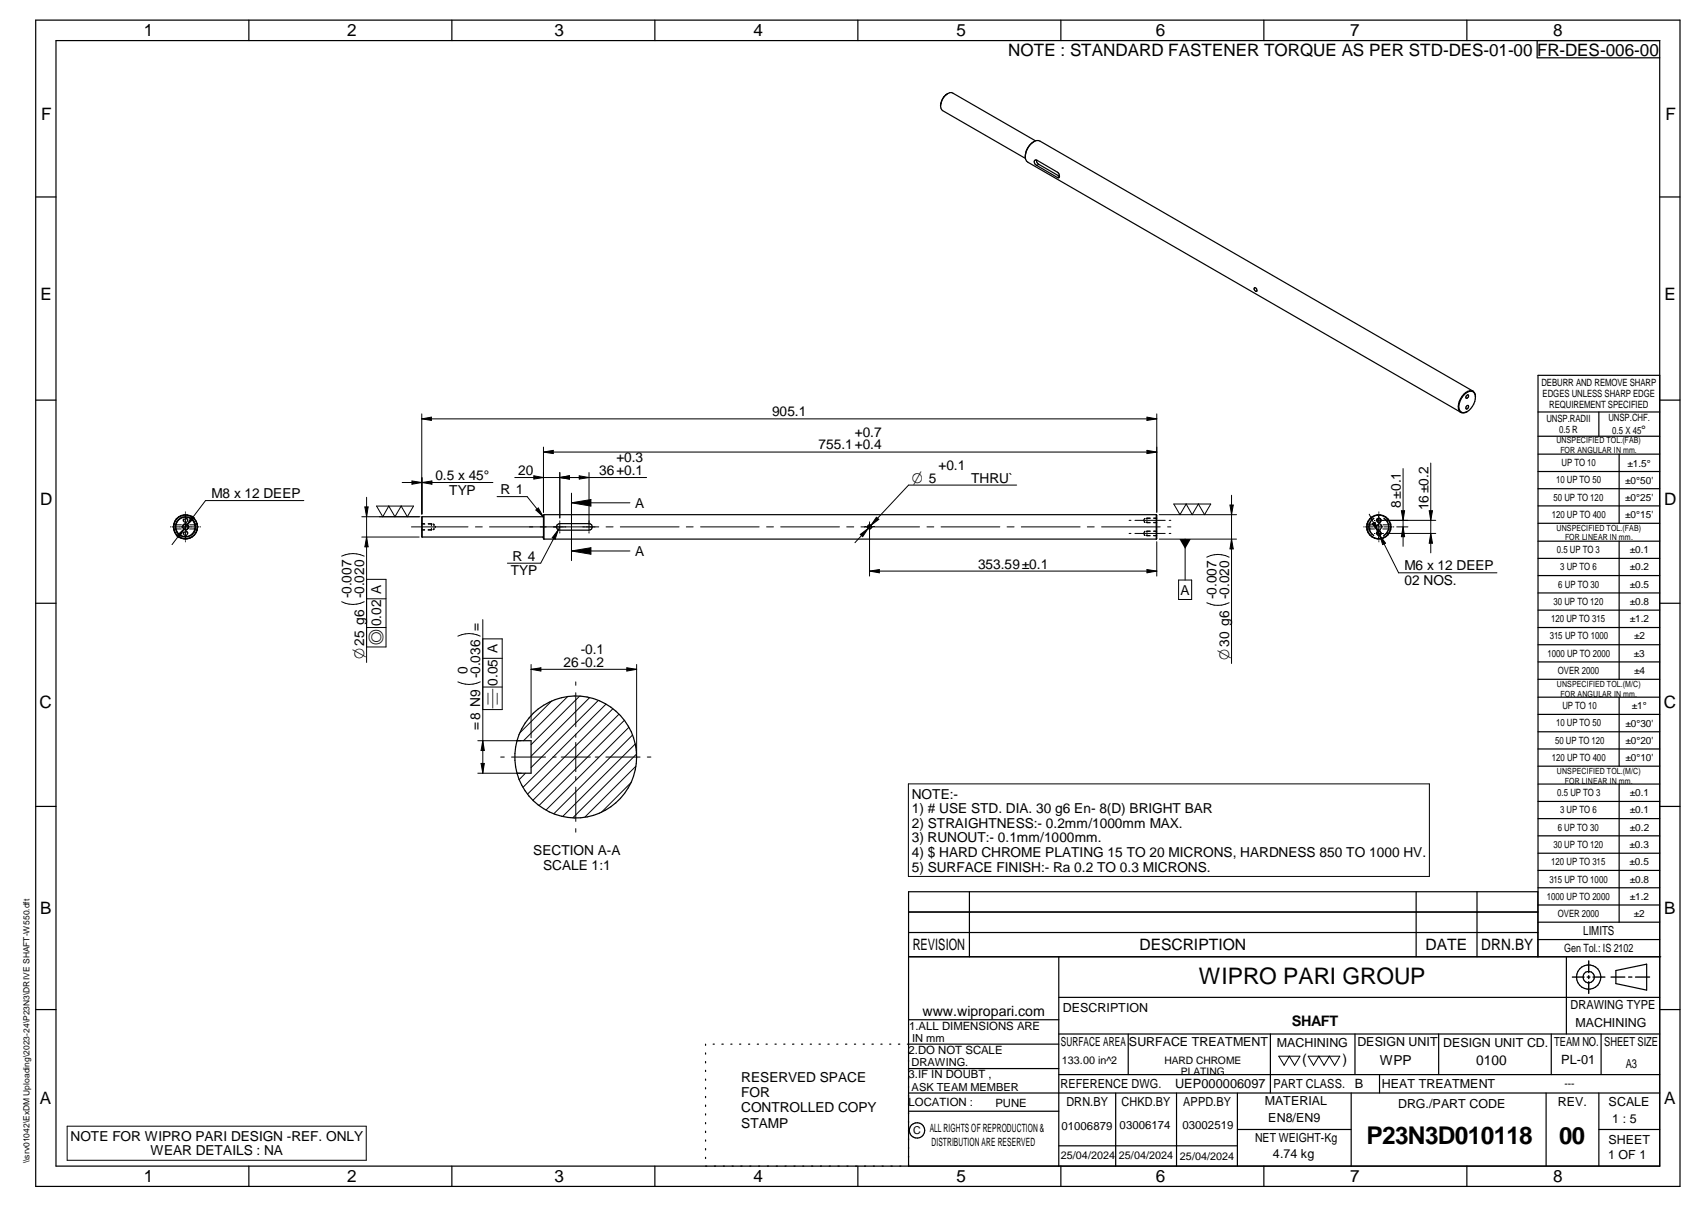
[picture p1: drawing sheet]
<svg xmlns="http://www.w3.org/2000/svg" width="420mm" height="297mm" viewBox="0 0 420 297" stroke-linecap="round" stroke-linejoin="round" font-family="sans-serif">
<g fill="none" stroke="#000" stroke-width=".3">
<path d="M8.8 5h405v287h-405zM13.8 10h395v277h-395zM61.3 5v5M111.3 5v5M161.3 5v5M211.3 5v5M261.3 5v5M311.3 5v5M361.3 5v5M378.6 10v4.2h30.2M231.6 26.1l.3 .9 .2 .2 20.4 11.8M232.1 24.3l-.5 1.8"/>
<path d="M232.5 23.8l-.4 .5M232.9 23.4l-.8 .9M233.4 23l-.5 .4M233.4 23l.5-.2 .7 .1 20.4 11.8M252.5 38.5a4 4 0 0 1 3.2-3.9l107.1 61.7M253.3 36.2a3.4 3.4 0 0 0-.5 3.4l107 61.9M254.6 34.8l-1.1 1M255.3 39.4l.1 .6 .4 .4M8.8 48.5h5M255.3 40.7l5.1 3M255.3 40.7l-.4-.4a.58 .58 0 0 1 .2-.9l5.3 3 .4 .4 .1 .6M255.8 40.4l5.1 3"/>
<path d="M255.8 40.4l-.5 .3M260.9 43.4l-.1 .3h-.4M260.9 43.4l-.5 .3M408.8 48.5h5M309 70.8a.51 .51 0 0 1 .5 .3 .51 .51 0 0 1-.1 .6l-.5-.5zM8.8 98.5h5M360.5 97.2a1.69 1.69 0 0 1 2.6-.5 3.7 3.7 0 0 1-2.8 4.9 1.72 1.72 0 0 1-.8-2.6zM361.2 99.9l.4-.1a.53 .53 0 0 1 0 .6 .53 .53 0 0 1-.6 .2zM361.2 97.3l.4-.1a.51 .51 0 0 1 0 .6 .51 .51 0 0 1-.6 .2zM362.8 96.3a1.56 1.56 0 0 1 .6 1.4M362.8 96.3a2.35 2.35 0 0 0-2.7 1.2 3.4 3.4 0 0 0-.5 3.8 1.53 1.53 0 0 0 1.7 0M408.8 92.4h-30v143.1"/>
<path d="M408.8 98.5h5M361.3 101.3h.1M378.8 101.4h30M378.8 107.4h30M378.8 111.8h30M378.8 116h30M393.8 101.4v6M398.8 111.8v17M104 127.2v5M104 132.2h29.7l.1 .2M133.8 127l-.1 .2h-29.7M134 126.7l-.2 .1v5.8l.2 .1"/>
<path d="M134 126.7v6M134 132.7h150.8M134 126.7h150.8M137.2 129.2l.7-.3h7.2a.8 .8 0 0 1 .7 .8 .8 .8 0 0 1-.7 .8h-7.2a.8 .8 0 0 1-.8-.5 .8 .8 0 0 1 .1-.8zM284.8 126.7l.1 .1v5.8l-.1 .1M284.8 126.7v6M378.8 120.3h30M378.8 124.5h30M378.8 128.8h30M378.8 133.2h30M378.8 137.4h30M398.8 133.2v34"/>
<path d="M8.8 148.5h5M378.8 141.6h30M378.8 145.9h30M378.8 150.2h30M378.8 154.4h30M378.8 158.7h30M408.8 148.5h5M378.8 162.9h30M378.8 167.2h30M378.8 171.6h30M378.8 175.8h30M398.8 171.6v17"/>
<path d="M8.8 198.5h5M127.3 182.3h3.5v8h-3.5M127.3 182.3a15.4 15.4 0 0 0 0 8M127.3 182.3a15 15 0 0 1 23.1-8.3 15 15 0 0 1 0 24.6 15 15 0 0 1-23.1-8.3M378.8 180.1h30M378.8 184.3h30M378.8 188.6h30M378.8 193h30M378.8 197.2h30M398.8 193v33.9M408.8 198.5h5M238.7 219.5v16"/>
<path d="M348.8 219.5v16M363.8 219.5v16M378.8 201.5h30M378.8 205.7h30M378.8 210h30M378.8 214.2h30M378.8 218.5h30M223.8 235.5h185.2M223.8 229.5h154.9M223.8 224.5h154.9M260.8 235.5v51.5M378.7 235.5v-16h-154.9v67.5"/>
<path d="M378.8 222.7h30M378.8 226.9h30M378.8 231.2h30M385.8 235.5v19M398 238.8l7.5-1.5v6.4l-7.5-1.6zM8.8 248.5h5M173.8 257v.3M173.8 259.1v.3M175.6 257h.3M177.8 257h.3M180 257h.3M182.1 257h.3"/>
<path d="M184.4 257h.2M186.5 257h.3M188.7 257h.3M190.9 257h.3M193 257h.3M195.2 257h.3M197.4 257h.3M199.5 257h.3M201.7 257h.3M203.9 257h.3M206.1 257h.3M208.2 257h.4"/>
<path d="M210.4 257h.3M212.6 257h.3M214.7 257h.4M216.9 257h.3M219.1 257h.3M221.3 257h.3M223.8 251h37M260.8 257h-37.3M260.8 245.4h148M260.8 254.5h148M277.9 254.5v10M312.9 254.5v14.5"/>
<path d="M333.7 254.5v10M354.3 254.5v10M382 254.5v10M394.3 254.5v10M408.8 248.5h5M173.8 261.2v.4M173.8 263.4v.3M173.8 265.6v.3M173.8 267.7v.3M173.8 269.8v.3M173.8 271.9v.4M173.8 274.1v.3"/>
<path d="M173.8 276.3v.3M173.8 278.4v.3M223.8 269h185M223.8 263h37M223.8 273.5h37M260.8 264.5h148M274.8 269v18M289.8 269v18M304.7 269v18M304.7 278h28.1M332.8 269v18M339.8 264.5v4.5"/>
<path d="M380.8 269v18M393.8 269v18M393.8 278h15M61.3 287v5M111.3 287v5M161.3 287v5M173.8 280.5v.3M173.8 282.7v.3M173.8 284.8v.3M211.3 287v5M260.8 282h43.9M261.3 287v5"/>
<path d="M311.3 287v5M361.3 287v5"/>
<circle cx="45.7" cy="129.7" r="3"/>
<circle cx="45.7" cy="129.7" r="2.49"/>
<circle cx="45.7" cy="129.7" r="2.4"/>
<circle cx="45.7" cy="129.7" r="2.9"/>
<circle cx="45.7" cy="129.7" r=".65"/>
<circle cx="214.2" cy="129.7" r=".51"/>
<circle cx="339.6" cy="131.3" r=".49"/>
<circle cx="339.6" cy="129.7" r="2.89"/>
<circle cx="339.6" cy="129.7" r="3"/>
<circle cx="339.6" cy="128.1" r=".5"/>
<circle cx="391.3" cy="240.5" r="2.99"/>
<circle cx="391.3" cy="240.5" r="1.41"/>
<circle cx="225.9" cy="278.2" r="1.89"/>
</g>
<g fill="none" stroke="#000" stroke-width=".25">
<path d="M99 118.7h22.4M101.5 118.4l2.4 .3-2.4 .5zM103.9 101.9v24.6M103.9 103.1h181M103.9 103.1l2.3-.4v.8zM104 117.6v8.8M104 118.7l2.4-.3v.8zM126.8 117.5h32.4M131.5 117.1l2.3 .4-2.3 .4zM133.8 110v16.1M133.8 111.3l2.5-.5v.8zM133.8 111.3h151.1"/>
<path d="M137.9 116.3v11.2M137.9 117.5l2.3-.4v.8zM142.7 117.1l2.4 .4-2.4 .4zM145.1 116.3v14.1M250.4 119.4h-26.6l-9.3 9.9M282.5 102.7l2.4 .4-2.4 .4zM282.5 110.8l2.4 .5-2.4 .3zM284.9 101.9v24.2M345.6 115.3v19.2M352.4 114v22.1M42 129.7h.1M42.4 129.7h2"/>
<path d="M42.7 130.2h2M42.7 129.2h2M43.5 131.9l1.8-1.7-1.2 2.1zM44.7 129.7h.1M44.9 129.9a.79 .79 0 0 1 .7-1 .79 .79 0 0 1 .9 .8 .79 .79 0 0 1-1 .7M44.9 129.7h1.5M45.2 130.9l-.1 .5M45.2 127.7l-.1 .5M45.4 127.7h.1M45.4 127.7l-.2 .5 .3 .3M45.4 130.9h.1M45.4 130.9l-.2 .5 .3 .3"/>
<path d="M45.7 127.5l.4 .1 .2 .5M45.7 130.7a.58 .58 0 0 1 .6 .6M45.7 126v.1M45.7 126.4v2M45.7 128.6v.1M45.7 128.9v1.5M45.7 130.9v2.1M45.7 133.3h.1M45.9 127.6l.3 .5-.2 .4M45.9 130.9a.46 .46 0 0 1 .1 .8M46 131.8l-.5 .1M46 128.6l-.5 .1"/>
<path d="M46.1 129.2l-3.7 4.8M46.6 129.7h.1M46.7 130.2h1.9M46.7 129.2h1.9M46.9 129.7h2.1M47.2 127l.7 .5-1.8 1.7zM47.9 129.9v.6h.2M48.1 128.9h-.2v.5M48.4 130.5h.2M48.4 128.9h.2M49.3 129.7h.1M74.8 123.2h-24.2l-4.5 6"/>
<path d="M84.1 136.9a6.4 6.4 0 0 1 5.6 0M89.1 132.2h14.1M89.9 124.8h.8l-.4 2.4zM90.3 122.4v40.6M90.3 132.2l.4 2.4h-.8zM92.7 124.5h9.1l-1.5 2.7-1.5-2.7-1.5 2.7-1.6-2.7-1.4 2.7zM101.3 129.7h14M103.5 127.2h-14.4M103.9 128.9h.7M103.9 130.5h.7M103.9 130.3h.7M103.9 129h.7"/>
<path d="M105.4 128.9h.8v.5M106.2 130v.5h-.8M106.4 130.3h-1M106.5 129h-1M106.7 130.3h.1M106.7 129h.1M106.8 129l.2 .2M106.8 129v.5M106.8 129.9v.4M107 130.1l-.2 .2M107.1 129.5l.2 .2-.2 .2M117.1 129.7h1.7"/>
<path d="M120.6 129.7h26.9M122.4 122.2h7.4l4 4.9M132 125.5l.6-.5 1.2 2.1zM137.5 130.4l-.8 2.3-.7-.4zM137.9 128.2v.2M137.9 128.6v.1M137.9 128.9v1.5M137.9 130.6v.2M137.9 131v.2M137.9 129.7l-4.7 8.9h-8.2M140.7 121.4v16.6M140.7 135.6h14.4"/>
<path d="M140.7 123.7l4.8-.8v1.6zM140.7 135.6l4.8-.8v1.6zM140.7 123.7h14.4M145.1 130.6v.2M145.1 131v.2M149.3 129.7h1.7M152.8 129.7h14.4M169 129.7h1.7M172.5 129.7h14.5M188.8 129.7h1.7M192.3 129.7h14.4M208.5 129.7h1.8"/>
<path d="M211.9 131.5l1.9-1.5-1.3 2.1zM212 129.7h14.5M214.2 128.5v.1M214.2 128.9v12.9M214.5 129.3l-3.9 4.3M215.8 127.3l.6 .5-1.9 1.5zM228.3 129.7h1.7M231.8 129.7h14.4M248 129.7h1.8M251.5 129.7h14.5M267.8 129.7h1.7M271.3 129.7h14.4"/>
<path d="M278.1 131.3h.4M278.1 128.1h.4M279.5 131.3h7.5M279.5 128.1h7.5M281.7 127.9v.3M281.7 131.1v.3M281.8 128.4l.1 .2M281.8 131.6l.1 .2M281.9 127.6h.2M281.9 128.6h.1M281.9 127.6l-.1 .1M281.9 130.8h.2"/>
<path d="M281.9 131.8h.1M281.9 130.8l-.1 .1M281.9 127.6v.2M281.9 128.2v.4M281.9 130.8v.3M281.9 131.4v.4M282.3 128.6h.9M282.3 131.8h.9M282.3 127.6h1M282.3 130.8h1M282.5 128.3v.4h.8M282.5 131.5v.4h.8"/>
<path d="M283.3 127.5h-.8v.3M283.3 130.7h-.8v.3M284.1 128.6h.8M284.1 131.8h.8M284.1 128.7h.8M284.1 127.5h.8M284.1 127.6h.8M284.1 131.9h.8M284.1 130.7h.8M284.1 130.8h.8M284.9 133.3v8.5M285.5 132.7h19"/>
<path d="M285.5 126.7h19M287.6 129.7h.8M287.9 131.3h.5M287.9 128.1h.5M289.1 124h9.1l-1.5 2.7-1.6-2.7-1.5 2.7-1.5-2.7-1.5 2.7zM291.9 132.7v10M297.2 137.1a5.9 5.9 0 0 1 5.5 0M302.9 124.3h.8l-.4 2.4zM303.3 121.9v41.4M303.3 132.7l.4 2.4h-.8zM335.9 129.7h.1M336.3 129.7h1.9"/>
<path d="M336.6 130.2h1.9M336.6 129.2h2M336.7 128.9h.2M336.7 130.5h.2M337.1 128.9h.3v.5M337.2 126.5l2.6 5.2M337.4 130v.5h-.3M337.9 128.9l.8-.4 .7 2.4zM338.3 127.5h.1M338.3 127.5a2.51 2.51 0 0 0 0 4.3M338.4 127.6a2.41 2.41 0 0 0 0 4.1M338.5 129.7h.1"/>
<path d="M338.9 128.1h14.7M338.9 129.7h1.4M338.9 131.3h1.4M338.9 129.7l.3 .6M339 129.2l-.2 .7M339 131.4a.61 .61 0 0 1 .5-.7 .61 .61 0 0 1 .7 .6 .61 .61 0 0 1-.8 .6M339 128.2a.61 .61 0 0 1 .5-.7 .61 .61 0 0 1 .7 .6 .61 .61 0 0 1-.8 .6M339.2 129.1h.1M339.2 129.1l-.3 .6M339.6 126v.1M339.6 126.4v2.4M339.6 130.6v2.4"/>
<path d="M339.6 133.3h.1M339.8 131.7l1.4 2-.7 .3zM339.8 131.7l4.7 9.3h24.2M339.9 130.3h.1M339.9 129.1a.7 .7 0 0 1 0 1.2M340 130.3l-.6 .1M340.3 129.8a.71 .71 0 0 0-.8-.9l.1 1.5M340.5 129.7h.1M340.6 130.2h1.9M340.6 129.2h1.9M340.7 131.3h.1M340.8 131.8h.1"/>
<path d="M340.8 127.5a2.47 2.47 0 0 1 0 4.3M340.8 127.6a2.39 2.39 0 0 1 0 4.1M340.9 129.7h1.9M341.5 131.3h12.1M343.1 129.7h.2M344 129.7h2.7M345.1 125.7h.8l-.3 2.4zM345.6 129.7l.3 2.4h-.8zM352 125.7h.8l-.4 2.4zM352.4 131.3l.4 2.4h-.8zM84.1 148.1a6 6 0 0 0 5.6 0M90.3 154.4h4.8"/>
<path d="M90.3 147.4h4.8M90.3 142.6h4.8v16.6h-4.8M112.8 156.5a6.3 6.3 0 0 1 5.5 0M118.9 152.5v37.8M118.9 157.2h4.8v17.4h-4.8M214.2 140.5h70.7M214.2 140.5l2.4-.3v.8zM282.5 140.2l2.4 .3-2.4 .5zM290.3 142.7h3.2v4.8h-3.2zM297.2 148.3a6.3 6.3 0 0 0 5.5 0M112.8 167.8a6.3 6.3 0 0 0 5.5 0M118.9 169.1h4.8"/>
<path d="M118.9 162h4.8M130.8 163.5v18.1M130.8 164.7l2.4-.4v.8zM130.8 164.7h26M135.9 172.5l-7.9 7.8M139.8 171.4l-10.9 10.9M141.8 167.8v.9M141.8 170.5v8.4M142.7 171.3l-11.9 12M145.2 171.7l-14.4 14.4M147.4 172.4l-16.6 16.5M149.3 173.3l-20.5 20.5"/>
<path d="M150.9 174.4l-21 21.1M152.4 175.8l-21.1 21.1M153.8 177.2l-21.1 21M154.4 164.3l2.4 .4-2.4 .4zM154.9 179l-20.4 20.3M156.8 163.5v22.1M117.7 190.3h10.6M117.7 182.3h10.6M118.5 187.9h.8l-.4 2.4zM118.9 182.3l.4 2.4h-.8zM123.3 186.3h.9M126 186.3h8.4"/>
<path d="M129.4 190.3l-1.5 1.6M136.2 186.3h.8M138.2 186.3h7.2M141.8 182.7v7.2M141.8 180.7v.8M141.8 191.1v.8M141.8 193.7v8.4M146.6 186.3h.8M149.2 186.3h8.4M155.4 192.6l-7.3 7.3M155.8 180.9l-19.4 19.4M156.5 183.1l-17.9 17.8"/>
<path d="M156.6 188.6l-12.6 12.5M156.7 185.6l-15.6 15.7M159.4 186.3h.9M223.7 192.9h128.3v22.8h-128.3zM141.8 203.9v.9M314.9 259.9h5.3l-1.4 2.3-1.3-2.3-1.2 2.3zM322.2 259.9h7.8l-1.3 2.3-1.3-2.3-1.3 2.3-1.3-2.3-1.3 2.3zM16.5 277.2h73.7v8.3h-73.7z"/>
</g>
<path d="M391.3 236.5v2.9M387.3 240.5h2.8M390.9 240.5h.7M391.3 240.1v.7M391.3 241.6v2.9M392.3 240.5h3M396.8 240.5h3.4M401.1 240.5h.8M402.8 240.5h3.5" fill="none" stroke="#000" stroke-width=".34"/>
<g fill="#000">
<path d="M101.5 118.4l2.4 .3-2.4 .5zM103.9 103.1l2.3-.4v.8zM104 118.7l2.4-.3v.8zM131.5 117.1l2.3 .4-2.3 .4zM133.8 111.3l2.5-.5v.8zM137.9 117.5l2.3-.4v.8zM142.7 117.1l2.4 .4-2.4 .4zM282.5 110.8l2.4 .5-2.4 .3zM282.5 102.7l2.4 .4-2.4 .4zM43.5 131.9l1.8-1.7-1.2 2.1zM47.2 127l.7 .5-1.8 1.7zM90.3 132.2l.4 2.4h-.8z"/>
<path d="M89.9 124.8h.8l-.4 2.4zM132 125.5l.6-.5 1.2 2.1zM137.5 130.4l-.8 2.3-.7-.4zM140.7 135.6l4.8-.8v1.6zM140.7 123.7l4.8-.8v1.6zM211.9 131.5l1.9-1.5-1.3 2.1zM215.8 127.3l.6 .5-1.9 1.5zM290.5 132.7h2.8l-1.4 2.4zM303.3 132.7l.4 2.4h-.8zM302.9 124.3h.8l-.4 2.4zM337.9 128.9l.8-.4 .7 2.4zM339.8 131.7l1.4 2-.7 .3z"/>
<path d="M345.6 129.7l.3 2.4h-.8zM345.1 125.7h.8l-.3 2.4zM352.4 131.3l.4 2.4h-.8zM352 125.7h.8l-.4 2.4zM214.2 140.5l2.4-.3v.8zM282.5 140.2l2.4 .3-2.4 .5zM130.8 164.7l2.4-.4v.8zM154.4 164.3l2.4 .4-2.4 .4zM118.5 187.9h.8l-.4 2.4zM118.9 182.3l.4 2.4h-.8z"/>
</g>
<text font-size="6" x="336.6" y="281.6">P23N3D010118</text>
<text font-size="5.9" x="384" y="281.6">00</text>
<text font-size="5.6" x="295.3" y="242.2">WIPRO PARI GROUP</text>
<g font-size="4.2">
<text x="35.4" y="9">1</text>
<text x="85.5" y="8.9">2</text>
<text x="136.6" y="9">3</text>
<text x="185.6" y="9">4</text>
<text x="235.6" y="9">5</text>
<text x="284.6" y="8.8">6</text>
<text x="332.6" y="9">7</text>
<text x="382.6" y="9">8</text>
<text x="248.3" y="13.8">NOTE : STANDARD FASTENER TORQUE AS PER STD-DES-01-00 FR-DES-006-00</text>
<text x="10.1" y="29.6">F</text>
<text x="410.2" y="29.6">F</text>
<text x="9.9" y="73.9">E</text>
<text x="409.9" y="73.9">E</text>
<text x="9.9" y="124.2">D</text>
<text x="409.9" y="124.2">D</text>
<text x="9.7" y="174.3">C</text>
<text x="409.7" y="174.3">C</text>
<text x="9.9" y="225">B</text>
<text x="409.8" y="225">B</text>
<text x="9.8" y="271.7">A</text>
<text x="409.8" y="271.7">A</text>
<text x="35.4" y="291">1</text>
<text x="85.5" y="290.9">2</text>
<text x="136.6" y="291">3</text>
<text x="185.6" y="291">4</text>
<text x="235.6" y="291">5</text>
<text x="284.6" y="290.8">6</text>
<text x="332.6" y="291">7</text>
<text x="382.6" y="291">8</text>
</g>
<g font-size="3.9">
<text x="224.8" y="233.8">REVISION</text>
<text x="280.7" y="233.8">DESCRIPTION</text>
<text x="351.1" y="233.8">DATE</text>
<text x="364.8" y="233.8">DRN.BY</text>
</g>
<g font-size="3.7">
<text x="224.6" y="118.8">O 5</text>
<text x="93.9" y="158.8" transform="rotate(-90 93.9 158.8)">a</text>
<text x="89.7" y="162.2" transform="rotate(-90 89.7 162.2)">O25 g6</text>
<text x="302.7" y="162.4" transform="rotate(-90 302.7 162.4)">O30 g6</text>
<text x="122.5" y="174.4" transform="rotate(-90 122.5 174.4)">d</text>
</g>
<text font-size="3.6" x="318.2" y="252.6">SHAFT</text>
<g font-size="3.5">
<text x="227.2" y="250">www.wipropari.com</text>
<text x="320.7" y="261.9">(</text>
<text x="330.7" y="261.9">)</text>
</g>
<g font-size="3.4">
<text x="190.1" y="102.5">905.1</text>
<text x="210.5" y="107.5">+0.7</text>
<text x="151.8" y="113.8">+0.3</text>
<text x="201.6" y="110.6">755.1+0.4</text>
<text x="107.2" y="118.2">0.5 x 45°</text>
<text x="127.6" y="116.9">20</text>
<text x="147.6" y="116.9">36+0.1</text>
<text x="231.1" y="115.7">+0.1</text>
<text x="239.2" y="118.8">THRU`</text>
<text x="52.1" y="122.6">M8 x 12 DEEP</text>
<text x="110.6" y="121.8">TYP</text>
<text x="123.3" y="121.6">R 1</text>
<text x="156.4" y="125">A</text>
<text x="345" y="125" transform="rotate(-90 345 125)">8±0.1</text>
<text x="351.8" y="125.6" transform="rotate(-90 351.8 125.6)">16±0.2</text>
<text x="156.4" y="136.8">A</text>
<text x="125.8" y="141.6">TYP</text>
<text x="126.2" y="138">R 4</text>
<text x="240.9" y="140">353.59±0.1</text>
<text x="345.9" y="140.4">M6 x 12 DEEP</text>
<text x="345.9" y="144">02 NOS.</text>
<text x="86.6" y="147.3" transform="rotate(-90 86.6 147.3)">-0.007</text>
<text x="89.7" y="147.3" transform="rotate(-90 89.7 147.3)">-0.020</text>
<text x="290.8" y="146.3">A</text>
<text x="299.6" y="147.5" transform="rotate(-90 299.6 147.5)">-0.007</text>
<text x="302.7" y="147.5" transform="rotate(-90 302.7 147.5)">-0.020</text>
<text x="93.9" y="154.2" transform="rotate(-90 93.9 154.2)">0.02 A</text>
<text x="143" y="161">-0.1</text>
<text x="115.2" y="165.9" transform="rotate(-90 115.2 165.9)">0</text>
<text x="118.3" y="167" transform="rotate(-90 118.3 167)">-0.036 =</text>
<text x="138.8" y="164.1">26-0.2</text>
<text x="122.5" y="168.8" transform="rotate(-90 122.5 168.8)">0.05 A</text>
<text x="118.3" y="179.7" transform="rotate(-90 118.3 179.7)">=8 N9</text>
<text x="224.6" y="196.5">NOTE:-</text>
<text x="224.6" y="200.1">1) # USE STD. DIA. 30 g6 En- 8(D) BRIGHT BAR</text>
<text x="224.6" y="203.7">2) STRAIGHTNESS:- 0.2mm/1000mm MAX.</text>
<text x="224.6" y="207.3">3) RUNOUT:- 0.1mm/1000mm.</text>
<text x="131.3" y="210.4">SECTION A-A</text>
<text x="133.8" y="214">SCALE 1:1</text>
<text x="224.6" y="210.9">4) $ HARD CHROME PLATING 15 TO 20 MICRONS, HARDNESS 850 TO 1000 HV.</text>
<text x="224.6" y="214.5">5) SURFACE FINISH:- Ra 0.2 TO 0.3 MICRONS.</text>
<text x="339.8" y="262.2">WPP</text>
<text x="363.6" y="262">0100</text>
<text x="182.6" y="266.2">RESERVED SPACE</text>
<text x="182.6" y="270">FOR</text>
<text x="182.6" y="273.7">CONTROLLED COPY</text>
<text x="17.4" y="280.8">NOTE FOR WIPRO PARI DESIGN -REF. ONLY</text>
<text x="182.6" y="277.5">STAMP</text>
<text x="37.1" y="284.4">WEAR DETAILS : NA</text>
</g>
<g font-size="3.1">
<text x="389.9" y="230.2">LIMITS</text>
<text x="261.8" y="249">DESCRIPTION</text>
<text x="386.8" y="248.4">DRAWING TYPE</text>
<text x="261.3" y="257.5">SURFACE AREA</text>
<text x="278" y="257.5">SURFACE TREATMENT</text>
<text x="314.5" y="257.6">MACHINING</text>
<text x="334.3" y="257.5">DESIGN UNIT</text>
<text x="355.4" y="257.6">DESIGN UNIT CD.</text>
<text x="382.8" y="257.3">TEAM NO.</text>
<text x="388" y="252.8">MACHINING</text>
<text x="395.1" y="257.4">SHEET SIZE</text>
<text x="384.5" y="261.9">PL-01</text>
<text x="400.4" y="262.8">A3</text>
<text x="261.2" y="267.8">REFERENCE DWG.</text>
<text x="289.4" y="267.8">UEP000006097</text>
<text x="313.6" y="267.7">PART CLASS.</text>
<text x="333.7" y="267.7">B</text>
<text x="340.3" y="267.7">HEAT TREATMENT</text>
<text x="262.6" y="272.2">DRN.BY</text>
<text x="276.2" y="272.1">CHKD.BY</text>
<text x="291.4" y="272.2">APPD.BY</text>
<text x="311.5" y="272">MATERIAL</text>
<text x="344.3" y="272.6">DRG./PART CODE</text>
<text x="383.7" y="272.2">REV.</text>
<text x="396.2" y="272.3">SCALE</text>
<text x="309.1" y="280.9">NET WEIGHT-Kg</text>
<text x="312.4" y="276.1">EN8/EN9</text>
<text x="396.1" y="281.4">SHEET</text>
<text x="397.1" y="276.4">1 : 5</text>
<text x="313.5" y="285.1">4.74 kg</text>
<text x="396.1" y="285.3">1 OF 1</text>
</g>
<text font-size="3" x="404.2" y="106.8">°</text>
<g font-size="2.8">
<text x="385.2" y="234.4">Gen Tol.: IS 2102</text>
<text x="223.9" y="253.4">1.ALL DIMENSIONS ARE</text>
<text x="223.8" y="259.3">2.DO NOT SCALE</text>
<text x="223.8" y="265.4">3.IF IN DOUBT ,</text>
<text x="223.8" y="272.2">LOCATION :</text>
<text x="245.1" y="272.4">PUNE</text>
<text x="229" y="278.7">ALL RIGHTS OF REPRODUCTION &amp;</text>
<text x="261.4" y="278">01006879</text>
<text x="275.7" y="277.7">03006174</text>
<text x="291.2" y="277.9">03002519</text>
<text x="229.4" y="282.1">DISTRIBUTION ARE RESERVED</text>
</g>
<g font-size="2.7">
<text x="224.7" y="256.4">IN mm</text>
<text x="224.5" y="262.4">DRAWING.</text>
<text x="261.5" y="261.9">133.00 in^2</text>
<text x="224.5" y="268.4">ASK TEAM MEMBER</text>
<text x="224.9" y="279.2">C</text>
<text x="261.3" y="285.2">25/04/2024</text>
<text x="275.6" y="285.2">25/04/2024</text>
<text x="290.6" y="285.4">25/04/2024</text>
</g>
<g font-size="2.5">
<text x="379.6" y="95">DEBURR AND REMOVE SHARP</text>
<text x="379.9" y="97.7">EDGES UNLESS SHARP EDGE</text>
<text x="381.5" y="100.5">REQUIREMENT SPECIFIED</text>
<text x="380.9" y="103.8">UNSP.RADII</text>
<text x="384" y="106.6">0.5 R</text>
<text x="396.1" y="103.6">UNSP.CHF.</text>
<text x="397.1" y="106.8">0.5 X 45</text>
<text x="383.2" y="119">10 UP TO 50</text>
<text x="384.6" y="114.7">UP TO 10</text>
<text x="400.3" y="119">±0°50'</text>
<text x="400.8" y="114.8">±1.5°</text>
<text x="382.6" y="123.2">50 UP TO 120</text>
<text x="400.3" y="123.2">±0°25'</text>
<text x="382.2" y="127.4">120 UP TO 400</text>
<text x="400.3" y="127.4">±0°15'</text>
<text x="383.4" y="136.1">0.5 UP TO 3</text>
<text x="401.4" y="136.1">±0.1</text>
<text x="384.2" y="140.4">3 UP TO 6</text>
<text x="401.4" y="140.3">±0.2</text>
<text x="382.6" y="148.8">30 UP TO 120</text>
<text x="383.8" y="144.6">6 UP TO 30</text>
<text x="401.4" y="148.9">±0.8</text>
<text x="401.4" y="144.7">±0.5</text>
<text x="382" y="153.1">120 UP TO 315</text>
<text x="401.4" y="153.1">±1.2</text>
<text x="381.2" y="161.6">1000 UP TO 2000</text>
<text x="381.7" y="157.4">315 UP TO 1000</text>
<text x="402.4" y="161.6">±3</text>
<text x="402.5" y="157.4">±2</text>
<text x="383.7" y="165.9">OVER 2000</text>
<text x="402.5" y="165.9">±4</text>
<text x="383.2" y="178.8">10 UP TO 50</text>
<text x="384.8" y="174.5">UP TO 10</text>
<text x="400.3" y="178.8">±0°30'</text>
<text x="401.9" y="174.6">±1°</text>
<text x="383" y="183">50 UP TO 120</text>
<text x="400.3" y="183.1">±0°20'</text>
<text x="382.2" y="187.3">120 UP TO 400</text>
<text x="400.3" y="187.3">±0°10'</text>
<text x="383.5" y="195.9">0.5 UP TO 3</text>
<text x="401.4" y="196">±0.1</text>
<text x="384.2" y="200.1">3 UP TO 6</text>
<text x="401.4" y="200.2">±0.1</text>
<text x="382.6" y="208.7">30 UP TO 120</text>
<text x="383.7" y="204.4">6 UP TO 30</text>
<text x="401.4" y="208.7">±0.3</text>
<text x="401.4" y="204.4">±0.2</text>
<text x="382" y="213">120 UP TO 315</text>
<text x="401.4" y="212.9">±0.5</text>
<text x="381" y="221.4">1000 UP TO 2000</text>
<text x="381.6" y="217.2">315 UP TO 1000</text>
<text x="401.4" y="221.4">±1.2</text>
<text x="401.4" y="217.2">±0.8</text>
<text x="383.7" y="225.7">OVER 2000</text>
<text x="402.4" y="225.7">±2</text>
<text x="286.8" y="261.9">HARD CHROME</text>
<text x="290.8" y="264.6">PLATING</text>
<text x="385.3" y="267.5">---</text>
</g>
<g font-size="2.1">
<text x="383.3" y="109.1">UNSPECIFIED TOL.(FAB)</text>
<text x="384.3" y="111.4">FOR ANGULAR IN mm.</text>
<text x="383.4" y="130.6">UNSPECIFIED TOL.(FAB)</text>
<text x="385.4" y="133">FOR LINEAR IN mm.</text>
<text x="383.4" y="169">UNSPECIFIED TOL.(M/C)</text>
<text x="384.3" y="171.4">FOR ANGULAR IN mm.</text>
<text x="383.4" y="190.5">UNSPECIFIED TOL.(M/C)</text>
<text x="385.4" y="192.8">FOR LINEAR IN mm.</text>
<text x="7.2" y="286.3" transform="rotate(-90 7.2 286.3)">\\srv01042\ExDM Uploading\2023-24\P23N3\DRIVE SHAFT-W550.dft</text>
</g>
</svg>
